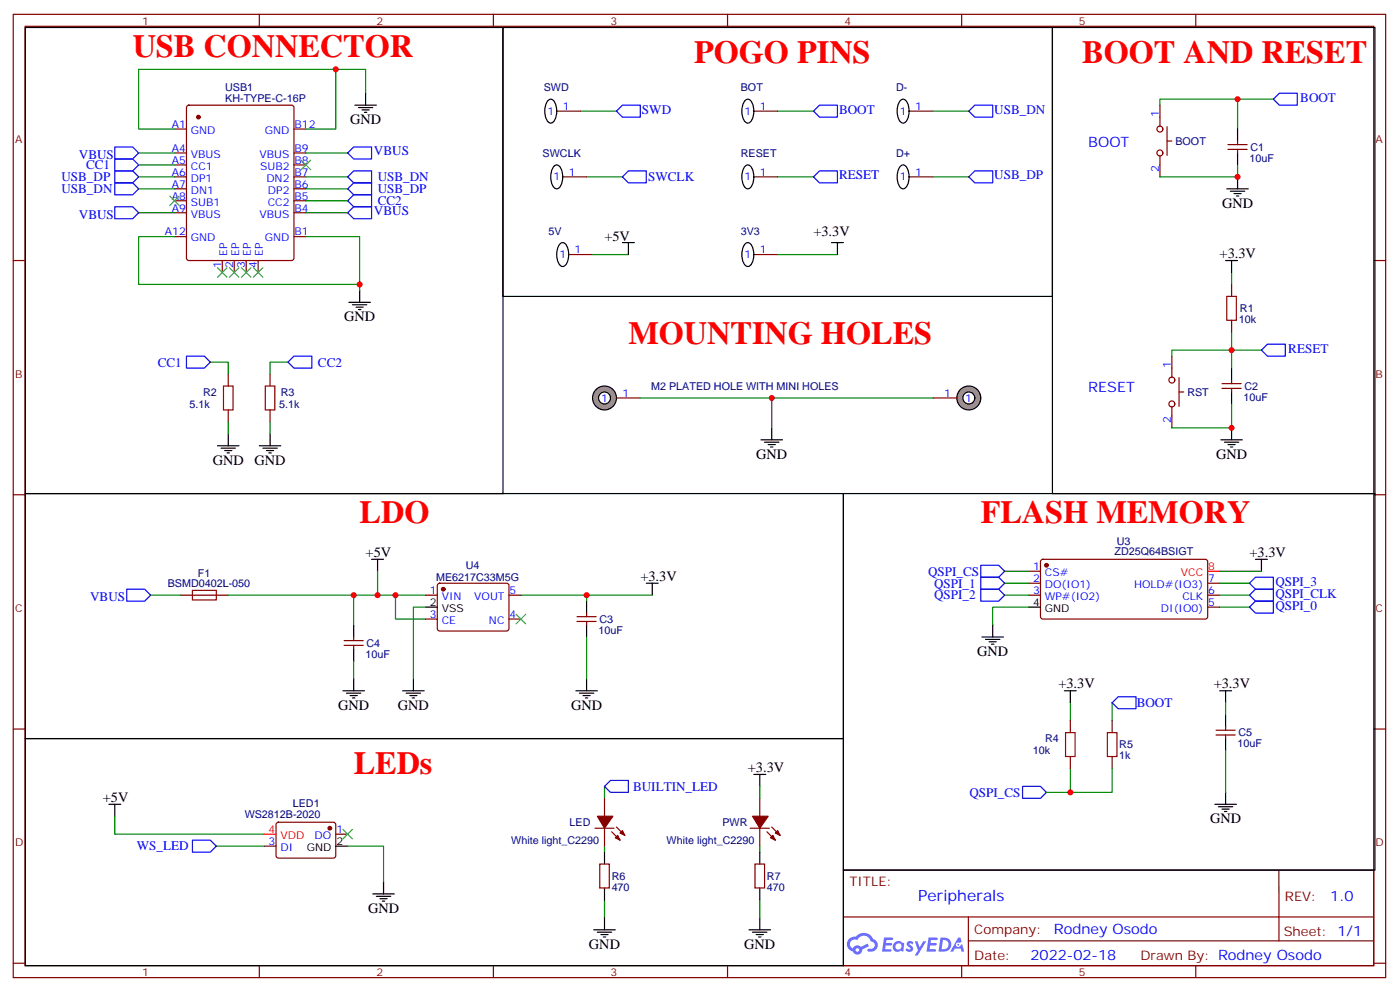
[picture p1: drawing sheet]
<svg xmlns="http://www.w3.org/2000/svg" width="413mm" height="293mm" viewBox="0 0 413 293" stroke-linecap="round" stroke-linejoin="round" font-family="sans-serif">
<g fill="none" stroke="#870000" stroke-width=".35">
<path d="M3.9 4.2h405.4v284.4h-405.4zM7.4 7.8h398.3v277.2h-398.3zM76.6 4.2v3.6M145.7 4.2v3.6M214.9 4.2v3.6M284 4.2v3.6M353.2 4.2v3.6M3.9 76.9h3.5M405.7 76.9h3.6M3.9 146h3.5M405.7 146h3.6M3.9 215.2h3.5"/>
<path d="M405.7 215.2h3.6M249.1 256.8h156.6v28.2h-156.6zM377.7 256.8v20.9M249.1 270.7h156.5M286 277.7h119.6M286 270.7v14.1M3.9 284.3h3.5M76.6 285v3.6M145.7 285v3.6M214.9 285v3.6M284 285v3.6M353.2 285v3.6"/>
<path d="M405.7 284.3h3.6"/>
</g>
<g fill="#5487ff">
<path d="M268.1 278a1.22 1.22 0 0 1 1.7 .3l-.4 .5a.47 .47 0 0 0-.3-.4 .47 .47 0 0 0-.5 .2l.1 .3a1.14 1.14 0 0 1 .8 1.7 1.14 1.14 0 0 1-1.9 0l-.2-.2 .5-.5 .7 .4a.29 .29 0 0 0 .3-.3 .29 .29 0 0 0-.2-.3 1.04 1.04 0 0 1-.6-1.7z"/>
<path d="M261.1 276.8h2.3l.4 .1-.2 .5-1.8 .1-.1 .9h1.5l.3 .3-.4 .4h-1.5l-.2 1.1h1.7l.2 .3-.2 .4h-2.6z"/>
<path d="M274.2 276.8h2.4l.3 .1-.1 .5-1.8 .1-.2 .9h1.6l.3 .3-.4 .4h-1.6l-.1 1.1h1.7l.2 .3-.2 .4h-2.7z"/>
<path d="M283 276.8h.7l.3 1.2-.6 .3a.69 .69 0 0 0-1 .3 .69 .69 0 0 0 .4 1 .69 .69 0 0 0 .9-.7l.5-.2 .6 2.2h-.8l-.3-.9h-1.7l-.5 .9h-.8z"/>
<path d="M270.2 277.8h.8l.6 1.9 1.1-1.9h.9l-2.6 4.2h-.8l.9-1.5z"/>
<path d="M277.8 276.8l-.6 4.1h1.3a2.11 2.11 0 0 0 2.5-2.1 2.11 2.11 0 0 0-2.5-2zM278.5 277.5a1.39 1.39 0 0 1 1.7 1.4 1.39 1.39 0 0 1-1.8 1.3h-.3z"/>
<path d="M264.1 278.4a1.54 1.54 0 0 0-.1 2.1 1.54 1.54 0 0 0 2.1 .2l.7 .2 .3-2.3-.2-.2-.4-.1a1.49 1.49 0 0 0-2.4 .1zM264.3 279.4a.95 .95 0 0 1 1.9 0 .95 .95 0 0 1-1.9 0z"/>
<path d="M250.8 277.1a2.18 2.18 0 0 0 1.1 3.7 1.44 1.44 0 0 0 1.6 1 1.44 1.44 0 0 0 1.2-1.5l2-1-.5-.8-1.9 1a1.47 1.47 0 0 0-2.4 .5 1.39 1.39 0 0 1-.7-2 1.39 1.39 0 0 1 2-.5 2.12 2.12 0 0 1 2.2-1.3 2.12 2.12 0 0 1 1.9 1.7 1.14 1.14 0 0 1 1 1.4 1.14 1.14 0 0 1-1.6 .8 .43 .43 0 0 0-.5 .3 .43 .43 0 0 0 .4 .5 1.98 1.98 0 0 0 2.5-1.2 1.98 1.98 0 0 0-1.2-2.5 3.1 3.1 0 0 0-5.3-.7l-.9 .1zM252.7 280.4a.55 .55 0 0 1 1.1 0 .55 .55 0 0 1-1.1 0z"/>
<circle cx="283" cy="278.9" r=".26"/>
</g>
<g fill="none" stroke="#870000" stroke-width=".35">
<path d="M51.5 38.1h3.6M55.3 31.3l.5-.3h30.3l.5 .3 .2 .5v44.4l-.2 .5-.5 .2h-30.3l-.5-.2-.2-.5v-44.4zM86.8 38.1h3.5M342.6 31v6.4M344.7 37.4v8.5M51.5 59.3h3.6M51.5 55.7h3.6M51.5 52.2h3.6M51.5 48.7h3.6M51.5 45.2h3.6M86.8 59.3h3.5M86.8 55.7h3.5"/>
<path d="M86.8 52.2h3.5M86.8 48.7h3.5M86.8 45.2h3.5M342.6 45.9v6.3M344.7 41.6h1.4M362.7 42.7h5.6M362.7 44.1h5.6M365.5 41.6v1.1M365.5 44.1v1.1M51.5 69.8h3.6M51.5 62.8h3.6M65.7 76.9v3.5"/>
<path d="M69.2 76.9v3.5M72.7 76.9v3.5M76.2 76.9v3.5M86.8 69.8h3.5M86.8 62.8h3.5M67.4 110.4v3.5M79.8 110.4v3.5M346.1 105.1v6.4M346.1 119.9v6.4M348.2 115.7h1.4M348.2 111.5v8.4M360.9 113.2h5.7"/>
<path d="M360.9 114.7h5.7M363.7 112.2v1M363.7 114.7v1M67.4 121v3.5M79.8 121v3.5M53.3 175.7h14.1M125.6 175.7h3.6M129.4 172.4l.5-.2h20l.4 .7v12.9l-.7 .5-20-.1-.4-.6v-12.7zM150.3 175.7h3.5M303.8 175.7h3.5M303.8 168.6h3.5M303.8 172.2h3.5"/>
<path d="M307.5 165.3l.5-.2 48.3 .1 .4 .6-.1 16.5-.6 .4h-48.3l-.4-.7v-16.2zM356.7 175.7h3.5M356.7 172.2h3.5M356.7 179.2h3.5M101.6 190.5h5.7M101.6 189.1h5.7M104.5 188v1.1M104.5 190.5v1.1M125.6 182.7h3.6M150.3 182.7h3.5M170.4 183.4h5.7M170.4 182h5.7"/>
<path d="M173.2 181v1M173.2 183.4v1.1M328.5 212.7v3.6M359.2 217h5.6M359.2 215.5h5.6M362 214.5v1M362 217v1M178.5 235.7v5.2M224.4 235.7v5.2M328.5 223.3v3.5M78 249.8h3.5M81.8 242.9l.4-.2 16.5 .1 .5 .6-.1 9.5-.6 .4-16.5-.1-.5-.6v-9.2z"/>
<path d="M99.2 246.2h3.5M175.7 244.5h5.7M178.5 244.5v5.3M180.7 245.5l2.4 2.5M182.1 244.1l2.4 2.5M221.6 244.5h5.6M224.4 244.5v5.3M226.5 245.5l2.5 2.5M227.9 244.1l2.5 2.5"/>
<circle cx="342.6" cy="38.1" r=".88"/>
<circle cx="342.6" cy="45.2" r=".88"/>
<circle cx="346.1" cy="112.2" r=".88"/>
<circle cx="346.1" cy="119.2" r=".88"/>
</g>
<g fill="#870000" stroke="#870000" stroke-width=".35">
<path d="M227.6 247.3l.7-.7 .7 1.4z"/>
<path d="M229 245.9l.7-.7 .7 1.4z"/>
<path d="M222.3 240.9h4.6l-2.5 3.6z"/>
<path d="M181.7 247.3l.7-.7 .7 1.4z"/>
<path d="M183.1 245.9l.7-.7 .7 1.4z"/>
<path d="M176.4 240.9h4.6l-2.5 3.6z"/>
<circle cx="58.6" cy="34.6" r=".53"/>
<circle cx="130.9" cy="173.9" r=".53"/>
<circle cx="309.1" cy="166.9" r=".53"/>
<circle cx="97.4" cy="244.5" r=".53"/>
</g>
<g fill="none" stroke="#3c3" stroke-width=".35">
<path d="M50.1 57.9l2.9 2.8M53 57.9l-2.9 2.8M88.9 47.3l2.9 2.8M91.8 47.3l-2.9 2.8M64.2 79l2.9 2.8M67.1 79l-2.9 2.8M67.8 79l2.8 2.8M70.6 79l-2.8 2.8M71.3 79l2.8 2.8M74.1 79l-2.8 2.8M74.8 79l2.8 2.8M77.6 79l-2.8 2.8"/>
<path d="M152.4 181.3l2.9 2.8M155.3 181.3l-2.9 2.8M101.3 244.8l2.8 2.9M104.1 244.8l-2.8 2.9"/>
</g>
<g fill="none" stroke="#000" stroke-width=".35">
<path d="M7.4 8.1h141.2v137.6h-141.2zM148.6 8.1h162.2v79.4h-162.2zM310.8 8.1h95.3v137.6h-95.3zM104.8 31h6.4M105.9 31.8h4.2M106.9 32.5h2.1M107.6 33.2h.7M108 27.5v3.5M365.5 38.1v3.5M362.3 55.7h6.4M363.4 56.4h4.2M364.5 57.2h2.1"/>
<path d="M365.2 57.9h.7M365.5 45.2v3.5M365.5 52.2v3.5M362 76.9h3.5M363.7 76.9v3.5M103 89.3h6.4M104.1 90h4.2M105.2 90.7h2.1M105.9 91.4h.7M106.2 85.7v3.6M363.7 108.7v3.5M363.7 115.7v3.5"/>
<path d="M64.2 131.6h6.4M65.3 132.3h4.2M66.4 133h2.1M67.1 133.7h.7M67.4 128.1v3.5M76.6 131.6h6.3M77.6 132.3h4.3M78.7 133h2.1M79.4 133.7h.7M79.8 128.1v3.5M360.6 129.8h6.3M361.6 130.5h4.3"/>
<path d="M362.7 131.2h2.1M363.4 131.9h.7M363.7 126.3v3.5M7.4 145.7h241.7v72.3h-241.7zM249.1 145.7h157v111.1h-157zM109.7 165.1h3.6M111.5 165.1v3.5M125.6 179.2h3.6M173.2 177.4v3.6M190.9 172.2h3.5M192.7 172.2v3.5M303.8 179.2h3.5"/>
<path d="M370.8 165.1h3.5M372.6 165.1v3.5M104.5 184.5v3.5M104.5 191.6v3.5M173.2 184.5v3.5M290 188h6.4M291.1 188.7h4.2M292.1 189.4h2.2M292.8 190.1h.7M293.2 184.5v3.5M7.4 218h241.7v67h-241.7zM101.3 203.9h6.3"/>
<path d="M102.3 204.6h4.3M103.4 205.3h2.1M104.1 206h.7M104.5 200.4v3.5M118.9 203.9h6.4M120 204.6h4.2M121 205.3h2.2M121.7 206h.7M122.1 200.4v3.5M170.1 203.9h6.3M171.1 204.6h4.3M172.2 205.3h2.1"/>
<path d="M172.9 206h.7M173.2 200.4v3.5M314.4 203.9h3.5M316.1 203.9v3.5M360.2 203.9h3.5M362 203.9v3.5M362 211v3.5M362 218v3.5M32.1 237.4h3.6M33.9 237.4v3.5M222.6 228.6h3.6M224.4 228.6v3.5"/>
<path d="M358.8 237.4h6.4M359.9 238.1h4.2M360.9 238.8h2.1M361.6 239.5h.7M362 233.9v3.5M99.2 249.8h3.5M110.1 263.9h6.4M111.2 264.6h4.2M112.2 265.3h2.1M112.9 266h.7M113.3 260.4v3.5M175.4 274.5h6.3"/>
<path d="M176.4 275.2h4.3M177.5 275.9h2.1M178.2 276.6h.7M178.5 270.9v3.6M221.2 274.5h6.4M222.3 275.2h4.2M223.3 275.9h2.2M224 276.6h.8M224.4 270.9v3.6"/>
</g>
<g fill="none" stroke="#008700" stroke-width=".35">
<path d="M99.2 20.5v17.6h-8.9M108 27.5v-7h-67v17.6h10.5M342.6 31v-1.7h22.9v8.8M365.5 29.3h10.6M41 45.2h10.5M41 52.2h10.5M41 55.7h10.5M41 48.7h10.5M90.3 45.2h12.4M90.3 52.2h12.4M90.3 55.7h12.4M90.3 59.3h12.4"/>
<path d="M365.5 48.7v3.5h-22.9M41 62.8h10.5M51.5 69.8h-10.5v14.2h65.2v1.7M90.3 69.8h15.9v14.2M90.3 62.8h12.4M363.7 80.4v3.6M363.7 98.1v10.6M62.1 106.9h5.3v3.5M85.1 106.9h-5.3v3.5M363.7 119.2v7.1h-17.6M372.6 103.4h-26.5v1.7M67.4 124.5v3.6"/>
<path d="M79.8 124.5v3.6M44.5 175.7h8.8M67.4 175.7h58.2M104.5 175.7v8.8M111.5 168.6v7.1M116.8 175.7v7h8.8M125.6 179.2h-3.5v21.2M153.8 175.7h38.9M173.2 175.7v1.7M296.7 175.7h7.1M296.7 168.6h7.1M296.7 172.2h7.1"/>
<path d="M303.8 179.2h-10.6v5.3M360.2 175.7h8.8M360.2 168.6h12.4M360.2 172.2h8.8M360.2 179.2h8.8M104.5 195.1v5.3M173.2 188v12.4M316.1 207.4v5.3M328.5 207.4v5.3M362 207.4v3.6M178.5 232.1v3.6M224.4 232.1v3.6"/>
<path d="M316.1 226.8v7.1M328.5 226.8v7.1h-19.4M362 221.5v12.4M33.9 240.9v5.3h44.1M63.9 249.8h14.1M102.7 249.8h10.6v10.6M178.5 249.8v1.7M224.4 249.8v1.7M178.5 265.6v5.3M224.4 265.6v5.3"/>
</g>
<g fill="none" stroke="#00f" stroke-width=".35">
<path d="M376.1 29.3l1.8-1.8h5.3v3.5h-5.3zM33.9 43.4h5.3l1.8 1.8-1.8 1.7h-5.3zM33.9 46.9h5.3l1.8 1.8-1.8 1.7h-5.3zM33.9 50.4h5.3l1.8 1.8-1.8 1.8h-5.3zM33.9 54h5.3l1.8 1.7-1.8 1.8h-5.3zM102.7 45.2l1.8-1.8h5.2v3.5h-5.2zM102.7 52.2l1.8-1.8h5.2v3.6h-5.2zM102.7 55.7l1.8-1.7h5.2v3.5h-5.2zM102.7 59.3l1.8-1.8h5.2v3.5h-5.2zM33.9 61h5.3l1.8 1.8-1.8 1.8h-5.3zM102.7 62.8l1.8-1.8h5.2v3.6h-5.2zM55.1 105.1h5.3l1.7 1.8-1.7 1.8h-5.3z"/>
<path d="M86.8 105.1h5.3v3.6h-5.3l-1.7-1.8zM372.6 103.4l1.7-1.8h5.3v3.5h-5.3zM37.4 173.9h5.3l1.8 1.8-1.8 1.7h-5.3zM289.7 166.9h5.3l1.7 1.7-1.7 1.8h-5.3zM289.7 170.4h5.3l1.7 1.8-1.7 1.7h-5.3zM289.7 173.9h5.3l1.7 1.8-1.7 1.7h-5.3zM369 172.2l1.8-1.8h5.3v3.5h-5.3zM369 175.7l1.8-1.8h5.3v3.5h-5.3zM369 179.2l1.8-1.8h5.3v3.6h-5.3zM328.5 207.4l1.7-1.7h5.3v3.5h-5.3zM178.5 232.1l1.8-1.7h5.3v3.5h-5.3zM302 232.1h5.3l1.8 1.8-1.8 1.8h-5.3z"/>
<path d="M56.8 248h5.3l1.8 1.8-1.8 1.7h-5.3z"/>
</g>
<path d="M66 113.9h2.8v7.1h-2.8zM78.4 113.9h2.8v7.1h-2.8zM56.8 174.3h7.1v2.8h-7.1zM327.1 216.3h2.8v7h-2.8z" fill="none" stroke="#a10000" stroke-width=".35"/>
<path d="M356.7 168.6h3.5M78 246.2h3.5" fill="none" stroke="#f00" stroke-width=".35"/>
<circle cx="178.5" cy="117.5" r="3.5" fill="#999" stroke="#000" stroke-width=".35"/>
<circle cx="178.5" cy="117.5" r="1.76" fill="#fff" stroke="#000" stroke-width=".35"/>
<path d="M182.1 117.5h7" fill="none" stroke="#870000" stroke-width=".35"/>
<circle cx="286.1" cy="117.5" r="3.5" fill="#999" stroke="#000" stroke-width=".35"/>
<circle cx="286.1" cy="117.5" r="1.76" fill="#fff" stroke="#000" stroke-width=".35"/>
<g fill="none" stroke="#870000" stroke-width=".35">
<path d="M164.4 32.8h7.1M222.6 32.8h7.1M268.5 32.8h7.1M166.2 52.2h7M222.6 52.2h7.1M268.5 52.2h7.1M168 75.1h7M222.6 75.1h7.1M363.7 84v3.5M363.7 94.5v3.6M275.6 117.5h7M316.1 212.7v3.6"/>
<path d="M316.1 223.3v3.5M177.1 255.1h2.9v7h-2.9zM223 255.1h2.8v7h-2.8z"/>
</g>
<g fill="none" stroke="#000" stroke-width=".35">
<path d="M161.9 29.6a1.31 1.31 0 0 1 1.4-.2 1.31 1.31 0 0 1 .7 1.2 5.3 5.3 0 0 1-.9 5.6 1.77 1.77 0 0 1-2-1.8l-.2-2.4 .4-1.4zM220.1 29.6a1.31 1.31 0 0 1 1.4-.2 1.31 1.31 0 0 1 .8 1.2 5.3 5.3 0 0 1-1 5.6 1.77 1.77 0 0 1-2-1.8l-.1-2.4 .3-1.4zM266 29.6a1.31 1.31 0 0 1 1.3-.2 1.31 1.31 0 0 1 .8 1.2 5.3 5.3 0 0 1-1 5.6 1.77 1.77 0 0 1-1.9-1.8l-.2-2.4 .4-1.4zM163.7 49a1.31 1.31 0 0 1 1.3-.2 1.31 1.31 0 0 1 .8 1.2 5.3 5.3 0 0 1-1 5.6 1.77 1.77 0 0 1-2-1.8l-.1-2.4 .4-1.4zM220.1 49a1.31 1.31 0 0 1 1.4-.2 1.31 1.31 0 0 1 .8 1.2 5.3 5.3 0 0 1-1 5.6 1.77 1.77 0 0 1-2-1.8l-.1-2.4 .3-1.4zM266 49a1.31 1.31 0 0 1 1.3-.2 1.31 1.31 0 0 1 .8 1.2 5.3 5.3 0 0 1-1 5.6 1.77 1.77 0 0 1-1.9-1.8l-.2-2.4 .4-1.4zM165.4 72a1.31 1.31 0 0 1 1.4-.2 1.31 1.31 0 0 1 .8 1.1 5.3 5.3 0 0 1-1 5.7 1.77 1.77 0 0 1-2-1.9l-.1-2.4 .3-1.4zM183.8 71.6h3.6M185.6 71.6v3.5M220.1 72a1.31 1.31 0 0 1 1.4-.2 1.31 1.31 0 0 1 .8 1.1 5.3 5.3 0 0 1-1 5.7 1.77 1.77 0 0 1-2-1.9l-.1-2.4 .3-1.4zM245.6 71.6h3.5M247.3 71.6v3.5"/>
<path d="M224.8 129.8h6.3M225.8 130.5h4.2M226.9 131.2h2.1M227.6 131.9h.7M227.9 126.3v3.5M178.5 251.5v3.6M224.4 251.5v3.6M178.5 262.1v3.5M224.4 262.1v3.5"/>
</g>
<path d="M171.5 32.8h10.6M229.7 32.8h10.6M275.6 32.8h10.5M173.2 52.2h10.6M229.7 52.2h10.6M275.6 52.2h10.5M175 75.1h10.6M229.7 75.1h17.6M189.1 117.5h38.8v8.8M227.9 117.5h47.7" fill="none" stroke="#008700" stroke-width=".35"/>
<path d="M362.3 87.5h2.9v7h-2.9zM314.7 216.3h2.8v7h-2.8z" fill="none" stroke="#a10000" stroke-width=".35"/>
<path d="M182.1 32.8l1.7-1.8h5.3v3.6h-5.3zM240.3 32.8l1.7-1.8h5.3v3.6h-5.3zM286.1 32.8l1.8-1.8h5.3v3.6h-5.3zM183.8 52.2l1.8-1.8h5.3v3.6h-5.3zM240.3 52.2l1.7-1.8h5.3v3.6h-5.3zM286.1 52.2l1.8-1.8h5.3v3.6h-5.3z" fill="none" stroke="#00f" stroke-width=".35"/>
<g fill="#c00">
<circle cx="106.2" cy="84" r=".88"/>
<circle cx="116.8" cy="175.7" r=".88"/>
<circle cx="104.5" cy="175.7" r=".88"/>
<circle cx="173.2" cy="175.7" r=".88"/>
<circle cx="111.5" cy="175.7" r=".88"/>
<circle cx="316.1" cy="233.9" r=".88"/>
<circle cx="99.2" cy="20.5" r=".88"/>
<circle cx="363.7" cy="103.4" r=".88"/>
<circle cx="363.7" cy="126.3" r=".88"/>
<circle cx="365.5" cy="29.3" r=".88"/>
<circle cx="365.5" cy="52.2" r=".88"/>
<circle cx="227.9" cy="117.5" r=".88"/>
</g>
<g font-size="9.5" fill="#f00">
<text x="39.2" y="16.9">USB CONNECTOR</text>
<text x="205" y="18.7">POGO PINS</text>
<text x="319.7" y="18.7">BOOT AND RESET</text>
<text x="185.6" y="101.6">MOUNTING HOLES</text>
<text x="106.2" y="154.5">LDO</text>
<text x="289.7" y="154.5">FLASH MEMORY</text>
<text x="104.5" y="228.6">LEDs</text>
</g>
<text font-size="4.6" fill="#00f" x="271.2" y="265.8">Peripherals</text>
<g font-size="4.2">
<text x="103.4" y="36.7">GND</text>
<text x="360.9" y="61.4">GND</text>
<text x="178.5" y="71.3">+5V</text>
<text x="240.2" y="69.5">+3.3V</text>
<text x="360.2" y="76.2">+3.3V</text>
<text x="101.6" y="94.9">GND</text>
<text x="62.8" y="137.2">GND</text>
<text x="75.2" y="137.2">GND</text>
<text x="223.3" y="135.5">GND</text>
<text x="359.2" y="135.5">GND</text>
<text x="108" y="164.4">+5V</text>
<text x="369" y="164.4">+3.3V</text>
<text x="189.1" y="171.4">+3.3V</text>
<text x="288.6" y="193.7">GND</text>
<text x="312.6" y="203.2">+3.3V</text>
<text x="358.5" y="203.2">+3.3V</text>
<text x="99.9" y="209.6">GND</text>
<text x="117.5" y="209.6">GND</text>
<text x="168.7" y="209.6">GND</text>
<text x="220.9" y="227.9">+3.3V</text>
<text x="30.4" y="236.7">+5V</text>
<text x="357.4" y="243.1">GND</text>
<text x="108.7" y="269.5">GND</text>
<text x="174" y="280.1">GND</text>
<text x="219.8" y="280.1">GND</text>
</g>
<g font-size="4.2" fill="#00f">
<text x="321.4" y="43.4">BOOT</text>
<text x="321.4" y="115.7">RESET</text>
<text x="392.9" y="266.1">1.0</text>
<text x="311.3" y="275.6">Rodney Osodo</text>
<text x="304.3" y="283.4">2022-02-18</text>
</g>
<g font-size="3.9" fill="#00f">
<text x="384" y="30">BOOT</text>
<text x="189.6" y="33.6">SWD</text>
<text x="247.8" y="33.6">BOOT</text>
<text x="293.7" y="33.6">USB_DN</text>
<text x="23.3" y="47.1">VBUS</text>
<text x="110.5" y="45.9">VBUS</text>
<text x="18.1" y="53.4">USB_DP</text>
<text x="25.4" y="50">CC1</text>
<text x="111.6" y="53.5">USB_DN</text>
<text x="191.4" y="53.4">SWCLK</text>
<text x="247.8" y="53">RESET</text>
<text x="293.7" y="53">USB_DP</text>
<text x="18.1" y="57">USB_DN</text>
<text x="111.6" y="57.1">USB_DP</text>
<text x="23.3" y="64.7">VBUS</text>
<text x="110.5" y="63.5">VBUS</text>
<text x="111.6" y="60.6">CC2</text>
<text x="380.5" y="104.1">RESET</text>
<text x="46.6" y="108.2">CC1</text>
<text x="93.9" y="108.2">CC2</text>
<text x="274.1" y="169.9">QSPI_CS</text>
<text x="275.9" y="173.4">QSPI_1</text>
<text x="376.7" y="172.9">QSPI_3</text>
<text x="26.6" y="177.4">VBUS</text>
<text x="275.9" y="176.9">QSPI_2</text>
<text x="376.7" y="176.5">QSPI_CLK</text>
<text x="376.7" y="180">QSPI_0</text>
<text x="335.7" y="208.7">BOOT</text>
<text x="187" y="233.4">BUILTIN_LED</text>
<text x="286.3" y="235.2">QSPI_CS</text>
<text x="40.4" y="251">WS_LED</text>
</g>
<g font-size="3.9" fill="#800">
<text x="250.9" y="261.4">TITLE:</text>
<text x="379.5" y="266.1">REV:</text>
<text x="287.8" y="275.6">Company:</text>
<text x="379.1" y="276.2">Sheet: 1/1</text>
<text x="287.8" y="283.3">Date:</text>
<text x="336.8" y="283.4">Drawn By: Rodney Osodo</text>
</g>
<g font-size="3.2" fill="#800">
<text x="42" y="7.2">1</text>
<text x="111.2" y="7.2">2</text>
<text x="180.3" y="7.2">3</text>
<text x="249.4" y="7.2">4</text>
<text x="318.6" y="7.2">5</text>
<text x="4.4" y="42.3">A</text>
<text x="406.3" y="42.3">A</text>
<text x="4.4" y="111.5">B</text>
<text x="406.3" y="111.5">B</text>
<text x="4.4" y="180.6">C</text>
<text x="406.3" y="180.6">C</text>
<text x="4.4" y="249.8">D</text>
<text x="406.3" y="249.8">D</text>
<text x="42" y="288">1</text>
<text x="111.2" y="288">2</text>
<text x="180.3" y="288">3</text>
<text x="249.4" y="288">4</text>
<text x="318.6" y="288">5</text>
</g>
<g font-size="3.2" fill="#000080">
<text x="66.5" y="30">KH-TYPE-C-16P</text>
<text x="66.5" y="26.8">USB1</text>
<text x="160.6" y="26.9">SWD</text>
<text x="218.8" y="26.9">BOT</text>
<text x="264.7" y="26.9">D-</text>
<text x="160.3" y="46.3">SWCLK</text>
<text x="218.8" y="46.3">RESET</text>
<text x="264.7" y="46.3">D+</text>
<text x="347.2" y="42.7">BOOT</text>
<text x="369" y="47.8">10uF</text>
<text x="369.3" y="44.5">C1</text>
<text x="162" y="69.3">5V</text>
<text x="218.8" y="69.3">3V3</text>
<text x="365.9" y="95.2">10k</text>
<text x="366.2" y="92.1">R1</text>
<text x="60" y="116.9">R2</text>
<text x="83" y="116.9">R3</text>
<text x="192.3" y="115">M2 PLATED HOLE WITH MINI HOLES</text>
<text x="350.7" y="116.8">RST</text>
<text x="367.3" y="118.3">10uF</text>
<text x="367.5" y="115.1">C2</text>
<text x="56" y="120.4">5.1k</text>
<text x="82.5" y="120.4">5.1k</text>
<text x="329.8" y="160.8">U3</text>
<text x="137.6" y="167.9">U4</text>
<text x="329.2" y="163.9">ZD25Q64BSIGT</text>
<text x="49.5" y="173.3">BSMD0402L-050</text>
<text x="58.4" y="170.3">F1</text>
<text x="128.8" y="171.4">ME6217C33M5G</text>
<text x="177" y="183.9">C3</text>
<text x="108.2" y="190.9">C4</text>
<text x="176.8" y="187.1">10uF</text>
<text x="108" y="194.1">10uF</text>
<text x="308.7" y="219.2">R4</text>
<text x="330.6" y="220.9">R5</text>
<text x="365.5" y="220.6">10uF</text>
<text x="365.8" y="217.4">C5</text>
<text x="305.1" y="222.7">10k</text>
<text x="330.6" y="224.1">1k</text>
<text x="86.5" y="238.3">LED1</text>
<text x="72.3" y="241.5">WS2812B-2020</text>
<text x="168.2" y="243.9">LED</text>
<text x="213.4" y="243.9">PWR</text>
<text x="151" y="249.1">White light_C2290</text>
<text x="196.9" y="249.1">White light_C2290</text>
<text x="180.7" y="262.9">470</text>
<text x="180.7" y="259.7">R6</text>
<text x="226.5" y="262.9">470</text>
<text x="226.5" y="259.7">R7</text>
</g>
<g font-size="3.2" fill="#00f">
<text x="161.7" y="33.9">1</text>
<text x="166.2" y="32.5">1</text>
<text x="219.9" y="33.9">1</text>
<text x="224.4" y="32.5">1</text>
<text x="265.8" y="33.9">1</text>
<text x="270.3" y="32.5">1</text>
<text x="342.2" y="34.6" transform="rotate(-90 342.2 34.6)">1</text>
<text x="50.7" y="37.7">A1</text>
<text x="56.4" y="39.5">GND</text>
<text x="78.2" y="39.5">GND</text>
<text x="87" y="37.7">B12</text>
<text x="50.7" y="44.8">A4</text>
<text x="56.4" y="46.6">VBUS</text>
<text x="76.7" y="46.6">VBUS</text>
<text x="87" y="44.8">B9</text>
<text x="50.7" y="51.9">A6</text>
<text x="50.7" y="48.3">A5</text>
<text x="56.4" y="53.6">DP1</text>
<text x="56.4" y="50.1">CC1</text>
<text x="76.8" y="50.1">SUB2</text>
<text x="78.7" y="53.6">DN2</text>
<text x="87" y="48.3">B8</text>
<text x="87" y="51.9">B7</text>
<text x="163.5" y="53.3">1</text>
<text x="168" y="51.9">1</text>
<text x="219.9" y="53.3">1</text>
<text x="224.4" y="51.9">1</text>
<text x="265.8" y="53.3">1</text>
<text x="270.3" y="51.9">1</text>
<text x="342.2" y="50.7" transform="rotate(-90 342.2 50.7)">2</text>
<text x="50.7" y="58.9">A8</text>
<text x="50.7" y="55.4">A7</text>
<text x="56.4" y="57.2">DN1</text>
<text x="79.1" y="57.2">DP2</text>
<text x="87" y="55.4">B6</text>
<text x="87" y="58.9">B5</text>
<text x="50.7" y="62.4">A9</text>
<text x="56.4" y="64.2">VBUS</text>
<text x="56.4" y="60.7">SUB1</text>
<text x="76.7" y="64.2">VBUS</text>
<text x="79.1" y="60.7">CC2</text>
<text x="87" y="62.4">B4</text>
<text x="48.7" y="69.5">A12</text>
<text x="56.4" y="71.3">GND</text>
<text x="78.2" y="71.3">GND</text>
<text x="87" y="69.5">B1</text>
<text x="67.1" y="75.6" transform="rotate(-90 67.1 75.6)">EP</text>
<text x="70.6" y="75.6" transform="rotate(-90 70.6 75.6)">EP</text>
<text x="74.1" y="75.6" transform="rotate(-90 74.1 75.6)">EP</text>
<text x="77.6" y="75.6" transform="rotate(-90 77.6 75.6)">EP</text>
<text x="165.2" y="76.2">1</text>
<text x="169.7" y="74.8">1</text>
<text x="219.9" y="76.2">1</text>
<text x="224.4" y="74.8">1</text>
<text x="65.3" y="79.1" transform="rotate(-90 65.3 79.1)">1</text>
<text x="68.8" y="79.1" transform="rotate(-90 68.8 79.1)">2</text>
<text x="72.4" y="79.1" transform="rotate(-90 72.4 79.1)">3</text>
<text x="75.9" y="79.1" transform="rotate(-90 75.9 79.1)">4</text>
<text x="345.8" y="108.7" transform="rotate(-90 345.8 108.7)">1</text>
<text x="177.6" y="118.5">1</text>
<text x="183.8" y="117.1">1</text>
<text x="278.8" y="117.1">1</text>
<text x="285.1" y="118.5">1</text>
<text x="345.8" y="124.8" transform="rotate(-90 345.8 124.8)">2</text>
<text x="305.1" y="168.3">1</text>
<text x="305.1" y="171.8">2</text>
<text x="308.6" y="170">CS#</text>
<text x="308.6" y="173.6">DO(IO1)</text>
<text x="335" y="173.6">HOLD#(IO3)</text>
<text x="356.9" y="171.8">7</text>
<text x="127" y="175.3">1</text>
<text x="130.5" y="177.1">VIN</text>
<text x="140.1" y="177.1">VOUT</text>
<text x="150.5" y="175.3">5</text>
<text x="305.1" y="175.3">3</text>
<text x="308.6" y="177.1">WP#(IO2)</text>
<text x="349.2" y="177.1">CLK</text>
<text x="356.9" y="178.9">5</text>
<text x="356.9" y="175.3">6</text>
<text x="127" y="182.4">3</text>
<text x="130.5" y="184.1">CE</text>
<text x="144.4" y="184.1">NC</text>
<text x="150.5" y="182.4">4</text>
<text x="342.9" y="180.6">DI(IO0)</text>
<text x="99.3" y="245.9">1</text>
<text x="79.3" y="249.4">3</text>
<text x="82.8" y="251.2">DI</text>
<text x="92.9" y="247.7">DO</text>
</g>
<g font-size="3.2" fill="#f00">
<text x="348.8" y="170">VCC</text>
<text x="356.9" y="168.3">8</text>
<text x="79.3" y="245.9">4</text>
<text x="82.8" y="247.7">VDD</text>
</g>
<g font-size="3.2">
<text x="127" y="178.9">2</text>
<text x="305.1" y="178.9">4</text>
<text x="130.5" y="180.6">VSS</text>
<text x="308.6" y="180.6">GND</text>
<text x="90.6" y="251.2">GND</text>
<text x="99.3" y="249.4">2</text>
</g>
</svg>
